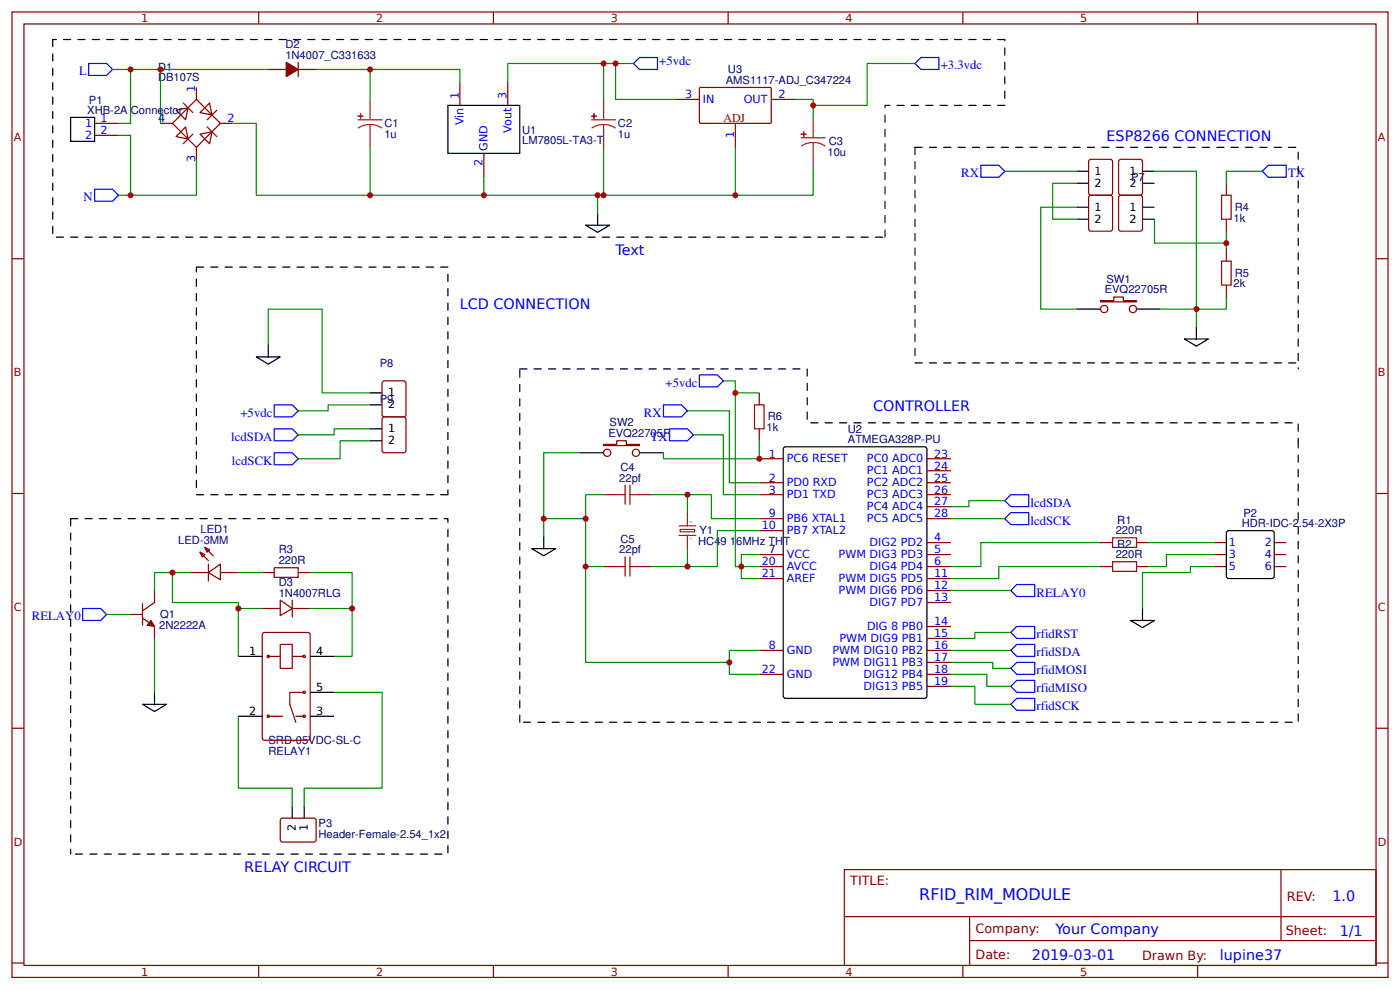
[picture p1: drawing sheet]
<svg xmlns="http://www.w3.org/2000/svg" width="309mm" height="219mm" viewBox="0 0 309 219" stroke-linecap="round" stroke-linejoin="round" font-family="sans-serif">
<g fill="none" stroke="#800" stroke-width=".26">
<path d="M2.6 2.6h304.1v213.3h-304.1zM5.3 5.3h298.7v208h-298.7zM43.4 19.3v2.7M57.1 2.6v2.7M59.3 15.3h3.9M65.9 15.3h3.9M65.9 13.8v3.1M101.6 18v5.3M109 2.6v2.7M112.2 18v5.3M154.6 19.4h15.7l.1 .2v7.5l-.3 .2-15.5-.1-.1-.2v-7.4zM160.9 2.6v2.7"/>
<path d="M212.7 2.6v2.7M264.6 2.6v2.7M20.9 27.3h5.3M20.9 29.9h5.3M35.5 27.3h2.6M38.1 27.3l5.3-5.3 5.3 5.3-5.3 5.2zM38.9 24.3l2.6-.5-.5 2.7zM40.5 22.8l2.1 2.1M41 28l.5 2.7-2.6-.5zM42.6 29.6l-2.1 2.1M43.4 32.5v2.7M44.2 29.6l2.6-.5-.5 2.6z"/>
<path d="M45.8 28l2.1 2.2M46.3 22.8l.5 2.6-2.6-.5zM47.9 24.3l-2.1 2.2M48.7 27.3h2.6M106.9 33.9v5.3M149.2 22h5.3M162.5 27.3v5.2M170.4 22h5.3M240.6 35.5l.4-.3h4.3l.4 .3 .1 7.1-.3 .5h-4.5l-.4-.2zM247.2 35.5l.4-.3h4.3l.4 .3 .1 7.1-.2 .5h-4.6l-.4-.2zM2.6 57.1h2.7M240.6 43.4l.4-.3h4.3l.4 .3 .1 7.1-.3 .5-4.5 .1-.4-.3z"/>
<path d="M247.2 43.4l.4-.3h4.3l.4 .3 .1 7.1-.2 .5-4.6 .1-.4-.3zM270.9 40.5v2.6M270.9 48.4v2.7M270.9 55v2.7M304 57.1h2.7M243.2 66.4h2.9v-.8h2.1v.8h2.9v.3h-7.9zM270.9 63v2.6M84.7 84.2l4.5-.1 .4 .3 .1 7.1-.3 .5-4.5 .1-.4-.3-.1-7.1zM84.7 92.1h4.5l.4 .2 .1 7.2-.3 .4-4.5 .1-.4-.2-.1-7.2zM133.3 98.2h3v-.8h2.1v.8h2.9v.2h-8zM167.7 86.8v2.6M167.7 94.7v2.7"/>
<path d="M2.6 109h2.7M133.3 109.3h2.7M141.3 109.3h2.6M167.7 101.3h5.3M167.7 106.6h5.3M167.7 109.3h5.3M167.7 114.6h5.3M167.7 117.2h5.3M204.8 101.3h5.3M204.8 106.6h5.3M204.8 109.3h5.3M204.8 119.9h5.3"/>
<path d="M204.8 114.6h5.3M204.8 104h5.3M204.8 111.9h5.3M243.2 119.9h2.6M251.1 119.9h2.6M268.3 119.9h2.6M281.5 119.9h2.7M304 109h2.7M28.8 135.7h2.7M31.5 136.5l2.6 1.9v2.6M31.5 133.3v4.8M34.1 130.4v2.7l-2.6 1.8"/>
<path d="M42.1 126.5h3.9M44.2 122l1 .5-.5 .5zM44.2 122l1.8 1.8M45.2 120.9l1.1 .5-.5 .6zM45.2 120.9l1.9 1.9M46 126.5l2.7-1.9v3.5zM46 124.6v3.7M48.7 126.5h4M57.9 126.5h2.7M57.9 134.4h4M58.2 139.8l9.8-.1 .5 .3v23l-.2 .4-9.8 .1-.5-.2-.1-23.1zM61.9 132.6l2.7 1.8-2.7 1.6z"/>
<path d="M64.6 134.4h3.9M64.6 132.6v3.7M65.9 126.5h2.6M133.3 125.1h2.7M141.3 125.1h2.6M167.7 122.5h5.3M167.7 125.1h5.3M167.7 127.8h5.3M204.8 122.5h5.3M204.8 125.1h5.3M204.8 127.8h5.3M204.8 130.4h5.3"/>
<path d="M204.8 133.1h5.3M204.8 138.4h5.3M243.2 125.1h2.6M251.1 125.1h2.6M268.3 122.5h2.6M268.3 125.1h2.6M281.5 122.5h2.7M281.5 125.1h2.7M59.1 144.8h.4v.4h-.4zM59.1 158h.4v.4h-.4zM59.3 145h2.6M59.3 158.2h3.1"/>
<path d="M61.9 142.3h2.7v5.3h-2.7zM64.6 145h2.6M65.4 158.2h1.8M67 144.8h.4v.4h-.4zM67 152.7h.4v.4h-.4zM67 158h.4v.4h-.4zM67.2 152.9h-3.2v2.7l1.4 3.9M167.7 143.7h5.3M167.7 149h5.3M204.8 143.7h5.3M204.8 141h5.3M204.8 146.3h5.3"/>
<path d="M204.8 149h5.3M204.8 151.6h5.3M2.6 160.9h2.7M304 160.9h2.7M62.2 180.8h7.4l.2 .4v4.5l-.5 .3-7.1-.1-.3-.4v-4.3zM186.5 192.1h117.5v21.2h-117.5zM283 192.1v15.7M2.6 212.7h2.7M57.1 213.3v2.6M109 213.3v2.6M160.9 213.3v2.6M186.6 202.5h117.3"/>
<path d="M212.7 213.3v2.6M214.2 207.8h89.7M214.2 202.5v10.6M264.6 213.3v2.6M304 212.7h2.7"/>
<circle cx="243.9" cy="68.3" r=".8"/>
<circle cx="250.3" cy="68.3" r=".8"/>
<circle cx="134.1" cy="100" r=".8"/>
<circle cx="140.5" cy="100" r=".8"/>
</g>
<g fill="#800" stroke="#800" stroke-width=".26">
<path d="M63.2 13.8l2.7 1.5-2.7 1.6z"/>
<path d="M33.3 137.1l.8 1.3-1.6-.3z"/>
</g>
<g fill="none" stroke="#080" stroke-width=".26">
<path d="M24.9 15.3h10.6M28.8 15.3v12h-2.6M59.3 15.3h-23.8v12M69.8 15.3h12v6.7M81.8 15.3h19.8v2.7M112.2 18v-4h21.1v8M133.3 14h6.7M136 14v8h13.2M202.1 14h-10.5v9.3h-11.9M26.2 29.9h2.6v13.2M43.4 35.2v7.9h-17.2M51.3 27.3h5.3v15.8h50.3v-3.9"/>
<path d="M81.8 32.5v10.6M133.3 32.5v10.6h-26.4M162.5 32.5v10.6M175.7 22h4v3.9M179.7 36.5v6.6h-46.4M222 37.8h15.9M255.1 37.8h9.2v30.5h-7.9M278.9 37.8h-8v2.7M132 43.1v4M237.9 40.5h-5.3v7.9h5.3M237.9 45.8h-8v22.5h8M255.1 48.4v5.3h15.8v1.3"/>
<path d="M270.9 51.1v2.6M59.3 76.2v-7.9h11.9v18.5h10.6M270.9 65.6v2.7h-6.6v3.9M81.8 89.4h-9.3v1.4h-6.6M81.8 94.7h-8v1.3h-7.9M81.8 97.4h-6.7v3.9h-9.2M151.9 90.8h9.2v15.8h6.6M153.2 96h6.6v13.3h7.9M159.8 84.1h2.7v41h5.2M162.5 86.8h5.2M167.7 97.4v3.9h-21.1v-1.3M128.1 100h-8v14.6"/>
<path d="M129.4 114.6h-9.3v3.9M133.3 109.3h-3.9v15.8h3.9M143.9 109.3h13.3v5.3h10.5M151.9 109.3v3.9M167.7 117.2h-9.2v7.9h-14.6M210.1 114.6h11.9M222 110.6h-8v1.3h-3.9M243.2 119.9h-26.5v5.2h-6.6M253.7 119.9h14.6M23.5 135.7h5.3M38.1 126.5v6.6h14.6v11.9M42.1 126.5h-8v3.9"/>
<path d="M52.7 126.5h5.2M52.7 134.4h5.2M68.5 126.5h9.3v7.9h-9.3M77.8 134.4v10.6h-4M129.4 125.1v21.2h31.7M151.9 121.2v3.9M167.7 122.5h-3.9v5.3h3.9M210.1 130.4h13.2M223.3 139.7h-7.9v1.3h-5.3M243.2 125.1h-22.5v2.7h-10.6M268.3 122.5h-10.6v2.6h-4M268.3 125.1h-5.3v1.4h-10.6v7.9"/>
<path d="M34.1 141v11.9M52.7 158.2v15.9h11.9v4M73.8 152.9h10.6v21.2h-17.2v4M167.7 143.7h-6.6v5.3h6.6M210.1 146.3h9.2v1.3h4M210.1 149h7.9v2.6h5.3M210.1 151.6h5.3v4h7.9M210.1 143.7h13.2"/>
</g>
<g fill="none" stroke="#8d2323" stroke-width=".26">
<path d="M79.1 26.5h5.3M81.8 27.5l1.3 .2 1.3 .6M81.8 27.5l-1.4 .2-1.3 .6M81.8 22v4.5M81.8 27.5v5M130.7 26.5h5.3M133.3 27.5l1.4 .2 1.3 .6M133.3 27.5l-1.3 .2-1.3 .6M133.3 22v4.5M133.3 27.5v5M177 30.4h5.3M179.7 31.5l1.3 .2 1.3 .6"/>
<path d="M179.7 31.5l-1.4 .2-1.3 .6M179.7 25.9v4.5M179.7 31.5v5M150 116.2h3.7M150 118.3h3.7M150.3 116.9h3.2v.6h-3.2zM151.9 113.2v3M151.9 118.3v2.9"/>
</g>
<g fill="#8d2323" stroke="#8d2323" stroke-width=".26">
<path d="M79.1 25.7h1.1z"/>
<path d="M79.6 25.1l.1 1.1z"/>
<path d="M130.7 25.7h1.1z"/>
<path d="M131.2 25.1l.1 1.1z"/>
<path d="M177 29.6l1.1 .1z"/>
<path d="M177.5 29.1l.1 1.1z"/>
</g>
<g fill="none" stroke="#000" stroke-width=".26">
<path d="M15.6 25.9h5.3v5.3h-5.3zM99 23.3h15.8v10.6h-15.8zM237.9 37.8h2.6M252.4 37.8h2.7M129.4 49.7h5.3l-2.7 1.6zM132 47.1v2.6M237.9 40.5h2.6M237.9 45.8h2.6M237.9 48.4h2.6M252.4 40.5h2.7M252.4 45.8h2.7M252.4 48.4h2.7"/>
<path d="M56.6 78.8h5.3l-2.6 1.6zM59.3 76.2v2.6M237.9 68.3h5.3M251.1 68.3h5.3M261.7 74.9h5.3l-2.7 1.6zM264.3 72.2v2.7M81.8 86.8h2.6M81.8 89.4h2.6M81.8 94.7h2.6M81.8 97.4h2.6M173.1 99l.5-.3h30.7l.4 .3 .1 54.7-.3 .5-30.9 .1-.5-.3zM120.1 118.5v2.7"/>
<path d="M128.1 100h5.2M141.3 100h5.3M271 117.5l.5-.3 9.8 .1 .2 .4-.1 9.8-.4 .3-9.8-.1-.3-.4zM117.5 121.2h5.3l-2.7 1.6zM249.8 137.1h5.3l-2.7 1.5zM252.4 134.4v2.7M31.5 155.6h5.3l-2.7 1.6zM34.1 152.9v2.7M52.7 145h5.2M52.7 158.2h5.2M68.5 145h5.3M68.5 158.2h5.3"/>
<path d="M68.5 152.9h5.3M64.6 178.1v2.6M67.2 178.1v2.6"/>
</g>
<g fill="none" stroke="#00f" stroke-width=".26">
<path d="M19.6 14h3.9l1.4 1.3-1.4 1.4h-3.9zM140 14l1.3-1.3h4v2.6h-4zM203.5 12.7h3.9v2.6h-3.9l-1.4-1.3zM216.7 36.5h4l1.3 1.3-1.3 1.4h-4zM280.2 36.5h4v2.7h-4l-1.3-1.4zM20.9 41.8h4l1.3 1.3-1.3 1.3h-4zM60.6 89.4h4l1.3 1.4-1.3 1.3h-4zM60.6 94.7h4l1.3 1.3-1.3 1.4h-4zM146.6 89.4h3.9l1.4 1.4-1.4 1.3h-3.9zM147.9 94.7h4l1.3 1.3-1.3 1.4h-4zM154.5 82.8h4l1.3 1.3-1.3 1.4h-4zM60.6 100h4l1.3 1.3-1.3 1.4h-4z"/>
<path d="M223.3 113.2h4v2.7h-4l-1.3-1.3zM223.3 109.3h4v2.6h-4l-1.3-1.3zM18.3 134.4h3.9l1.3 1.3-1.3 1.4h-3.9zM224.6 138.4h4v2.6h-4l-1.3-1.3zM224.6 129.1h4v2.7h-4l-1.3-1.4zM224.6 150.3h4v2.6h-4l-1.3-1.3zM224.6 146.3h4v2.7h-4l-1.3-1.4zM224.6 154.3h4v2.6h-4l-1.3-1.3zM224.6 142.3h4v2.7h-4l-1.3-1.3z"/>
</g>
<g fill="none" stroke="#a00000" stroke-width=".26">
<path d="M269.9 43.1h2.1v5.3h-2.1zM269.9 57.7h2.1v5.3h-2.1zM166.7 89.4h2.1v5.3h-2.1zM136 109.3h2.1M138.1 107.2v4.2M139.2 107.2v4.2M139.2 109.3h2.1M245.8 118.8h5.3v2.1h-5.3zM60.6 125.4h5.3v2.1h-5.3zM136 125.1h2.1M138.1 123v4.3M139.2 123v4.3"/>
<path d="M139.2 125.1h2.1M245.8 124.1h5.3v2.1h-5.3z"/>
</g>
<path d="M11.6 8.7v43.7h183.9M222 8.7h-210.4M202.1 32.5v47.7h84.7M202.1 32.5h84.7v49M43.4 59h55.6v50.3M195.5 52.4v-29.1h26.5v-14.6M114.8 81.5h63.5v11.9h108.5v4M286.8 97.4v62.1h-172M15.6 114.6h83.4v74h-83.4M15.6 114.6v74M99 109.3h-55.6v-50.3M114.8 159.5v-78" fill="none" stroke="#000" stroke-width=".26" stroke-dasharray="1.6 1.6"/>
<g fill="#c00">
<circle cx="120.1" cy="114.6" r=".66"/>
<circle cx="167.7" cy="101.3" r=".66"/>
<circle cx="264.3" cy="68.3" r=".66"/>
<circle cx="52.7" cy="134.4" r=".66"/>
<circle cx="77.8" cy="134.4" r=".66"/>
<circle cx="163.8" cy="125.1" r=".66"/>
<circle cx="129.4" cy="125.1" r=".66"/>
<circle cx="161.1" cy="146.3" r=".66"/>
<circle cx="151.9" cy="125.1" r=".66"/>
<circle cx="129.4" cy="114.6" r=".66"/>
<circle cx="28.8" cy="15.3" r=".66"/>
<circle cx="179.7" cy="23.3" r=".66"/>
<circle cx="132" cy="43.1" r=".66"/>
<circle cx="35.5" cy="15.3" r=".66"/>
<circle cx="106.9" cy="43.1" r=".66"/>
<circle cx="81.8" cy="43.1" r=".66"/>
<circle cx="81.8" cy="15.3" r=".66"/>
<circle cx="133.4" cy="14" r=".66"/>
<circle cx="136" cy="14" r=".66"/>
<circle cx="133.4" cy="43.1" r=".66"/>
<circle cx="28.8" cy="43.1" r=".66"/>
<circle cx="151.9" cy="109.3" r=".66"/>
<circle cx="38.1" cy="126.5" r=".66"/>
<circle cx="162.5" cy="43.1" r=".66"/>
<circle cx="270.9" cy="53.7" r=".66"/>
<circle cx="162.5" cy="86.8" r=".66"/>
</g>
<text font-size="3.5" fill="#00f" x="203.1" y="198.9">RFID_RIM_MODULE</text>
<g font-size="3.2" fill="#00f">
<text x="244.5" y="31.2">ESP8266 CONNECTION</text>
<text x="136" y="56.4">Text</text>
<text x="101.6" y="68.3">LCD CONNECTION</text>
<text x="192.9" y="90.8">CONTROLLER</text>
<text x="54" y="192.6">RELAY CIRCUIT</text>
<text x="294.4" y="199">1.0</text>
<text x="233.2" y="206.2">Your Company</text>
<text x="296" y="206.8">1/1</text>
<text x="228" y="212.1">2019-03-01</text>
<text x="269.5" y="212">lupine37</text>
</g>
<g font-size="2.8" fill="#00f">
<text x="17.5" y="16.7">L</text>
<text x="145.7" y="14.5">+5vdc</text>
<text x="207.8" y="15.3">+3.3vdc</text>
<text x="212.4" y="39.2">RX</text>
<text x="284.6" y="39.2">TX</text>
<text x="18.5" y="44.5">N</text>
<text x="147" y="85.5">+5vdc</text>
<text x="53.1" y="92.1">+5vdc</text>
<text x="142.3" y="92.1">RX</text>
<text x="51.1" y="97.4">lcdSDA</text>
<text x="143.7" y="97.4">TX</text>
<text x="51.3" y="102.7">lcdSCK</text>
<text x="227.7" y="111.9">lcdSDA</text>
<text x="227.7" y="115.9">lcdSCK</text>
<text x="229" y="131.8">RELAY0</text>
<text x="7" y="137.1">RELAY0</text>
<text x="229" y="141">rfidRST</text>
<text x="229" y="149">rfidMOSI</text>
<text x="229" y="145">rfidSDA</text>
<text x="229" y="152.9">rfidMISO</text>
<text x="229" y="156.9">rfidSCK</text>
</g>
<g font-size="2.8" fill="#800">
<text x="187.9" y="195.5">TITLE:</text>
<text x="284.3" y="199">REV:</text>
<text x="215.5" y="206.2">Company:</text>
<text x="284.1" y="206.6">Sheet:</text>
<text x="215.5" y="211.9">Date:</text>
<text x="252.3" y="212">Drawn By:</text>
</g>
<text font-size="2.6" fill="#800" x="159.8" y="27">ADJ</text>
<g font-size="2.5" fill="#800">
<text x="31.2" y="4.9">1</text>
<text x="83.1" y="4.9">2</text>
<text x="134.9" y="4.9">3</text>
<text x="186.8" y="4.9">4</text>
<text x="238.7" y="4.9">5</text>
<text x="3" y="31.2">A</text>
<text x="304.4" y="31.2">A</text>
<text x="3" y="83.1">B</text>
<text x="304.4" y="83.1">B</text>
<text x="3" y="134.9">C</text>
<text x="304.4" y="134.9">C</text>
<text x="3" y="186.8">D</text>
<text x="304.4" y="186.8">D</text>
<text x="31.2" y="215.5">1</text>
<text x="83.1" y="215.5">2</text>
<text x="134.9" y="215.5">3</text>
<text x="186.8" y="215.5">4</text>
<text x="238.7" y="215.5">5</text>
</g>
<g font-size="2.5" fill="#000080">
<text x="63" y="10.5">D2</text>
<text x="34.9" y="18">DB107S</text>
<text x="34.9" y="15.6">D1</text>
<text x="63" y="13">1N4007_C331633</text>
<text x="160.8" y="16.2">U3</text>
<text x="19.6" y="22.9">P1</text>
<text x="160.3" y="18.5">AMS1117-ADJ_C347224</text>
<text x="19.3" y="25.1">XHB-2A Connector</text>
<text x="84.9" y="28.1">C1</text>
<text x="115.4" y="29.5">U1</text>
<text x="136.5" y="28.1">C2</text>
<text x="84.9" y="30.5">1u</text>
<text x="115.4" y="31.9">LM7805L-TA3-T</text>
<text x="136.5" y="30.5">1u</text>
<text x="182.8" y="34.4">10u</text>
<text x="183.1" y="32">C3</text>
<text x="249.9" y="40">P7</text>
<text x="272.8" y="46.6">R4</text>
<text x="272.5" y="48.9">1k</text>
<text x="244.1" y="64.8">EVQ22705R</text>
<text x="244.4" y="62.6">SW1</text>
<text x="272.5" y="63.5">2k</text>
<text x="272.8" y="61.1">R5</text>
<text x="83.9" y="81">P8</text>
<text x="83.9" y="88.9">P9</text>
<text x="134.7" y="94.2">SW2</text>
<text x="169.3" y="95.2">1k</text>
<text x="169.6" y="92.9">R6</text>
<text x="187.3" y="95.5">U2</text>
<text x="134.4" y="96.6">EVQ22705R</text>
<text x="187.3" y="97.9">ATMEGA328P-PU</text>
<text x="136.8" y="106.4">22pf</text>
<text x="137.1" y="104">C4</text>
<text x="44.3" y="117.7">LED1</text>
<text x="137.1" y="119.9">C5</text>
<text x="154.5" y="118">Y1</text>
<text x="246.5" y="118">220R</text>
<text x="246.8" y="115.8">R1</text>
<text x="274.3" y="116.4">HDR-IDC-2.54-2X3P</text>
<text x="274.7" y="114.2">P2</text>
<text x="39.4" y="120.1">LED-3MM</text>
<text x="61.6" y="124.6">220R</text>
<text x="61.6" y="122.2">R3</text>
<text x="136.8" y="122.2">22pf</text>
<text x="154.3" y="120.4">HC49 16MHz THT</text>
<text x="246.5" y="123.3">220R</text>
<text x="246.8" y="121.1">R2</text>
<text x="61.6" y="131.8">1N4007RLG</text>
<text x="61.6" y="129.3">D3</text>
<text x="35.4" y="136.6">Q1</text>
<text x="35.2" y="139">2N2222A</text>
<text x="59.3" y="164.3">SRD-05VDC-SL-C</text>
<text x="59.3" y="166.7">RELAY1</text>
<text x="70.4" y="185">Header-Female-2.54_1x2</text>
<text x="70.4" y="182.6">P3</text>
</g>
<g font-size="2.5" fill="#00f">
<text x="43.1" y="20.4" transform="rotate(-90 43.1 20.4)">1</text>
<text x="101.3" y="22" transform="rotate(-90 101.3 22)">1</text>
<text x="111.9" y="22" transform="rotate(-90 111.9 22)">3</text>
<text x="151.4" y="21.7">3</text>
<text x="155.3" y="22.8">IN</text>
<text x="164.3" y="22.8">OUT</text>
<text x="172" y="21.7">2</text>
<text x="18.8" y="28">1</text>
<text x="22.2" y="27">1</text>
<text x="22.2" y="29.6">2</text>
<text x="34.9" y="27">4</text>
<text x="50.3" y="27">2</text>
<text x="102.4" y="27.7" transform="rotate(-90 102.4 27.7)">Vin</text>
<text x="113" y="29.4" transform="rotate(-90 113 29.4)">Vout</text>
<text x="18.8" y="30.7">2</text>
<text x="43.1" y="35.7" transform="rotate(-90 43.1 35.7)">3</text>
<text x="107.7" y="33.3" transform="rotate(-90 107.7 33.3)">GND</text>
<text x="162.2" y="30.4" transform="rotate(-90 162.2 30.4)">1</text>
<text x="106.6" y="36.8" transform="rotate(-90 106.6 36.8)">2</text>
<text x="169.9" y="101.1">1</text>
<text x="206.4" y="101.1">23</text>
<text x="169.9" y="106.4">2</text>
<text x="173.8" y="102.1">PC6 RESET</text>
<text x="173.8" y="107.4">PD0 RXD</text>
<text x="191.5" y="102.1">PC0 ADC0</text>
<text x="191.5" y="104.8">PC1 ADC1</text>
<text x="191.5" y="107.4">PC2 ADC2</text>
<text x="206.4" y="103.7">24</text>
<text x="206.4" y="106.4">25</text>
<text x="169.9" y="109">3</text>
<text x="173.8" y="110.1">PD1 TXD</text>
<text x="191.5" y="110.1">PC3 ADC3</text>
<text x="191.5" y="112.7">PC4 ADC4</text>
<text x="206.4" y="109">26</text>
<text x="206.4" y="111.7">27</text>
<text x="168.3" y="116.9">10</text>
<text x="169.9" y="114.3">9</text>
<text x="173.8" y="115.4">PB6 XTAL1</text>
<text x="173.8" y="118">PB7 XTAL2</text>
<text x="191.5" y="115.4">PC5 ADC5</text>
<text x="206.4" y="119.6">4</text>
<text x="206.4" y="114.3">28</text>
<text x="168.3" y="124.9">20</text>
<text x="169.9" y="122.2">7</text>
<text x="173.8" y="123.3">VCC</text>
<text x="173.8" y="125.9">AVCC</text>
<text x="185.3" y="123.3">PWM DIG3 PD3</text>
<text x="192.1" y="120.7">DIG2 PD2</text>
<text x="192.1" y="125.9">DIG4 PD4</text>
<text x="206.4" y="122.2">5</text>
<text x="206.4" y="124.9">6</text>
<text x="271.5" y="120.7">1</text>
<text x="271.5" y="123.3">3</text>
<text x="271.5" y="125.9">5</text>
<text x="279.4" y="120.7">2</text>
<text x="279.4" y="123.3">4</text>
<text x="279.4" y="125.9">6</text>
<text x="168.3" y="127.5">21</text>
<text x="173.8" y="128.6">AREF</text>
<text x="185.3" y="128.6">PWM DIG5 PD5</text>
<text x="185.3" y="131.2">PWM DIG6 PD6</text>
<text x="206.4" y="127.5">11</text>
<text x="206.4" y="130.2">12</text>
<text x="192.1" y="133.9">DIG7 PD7</text>
<text x="206.4" y="132.8">13</text>
<text x="169.9" y="143.4">8</text>
<text x="185.5" y="141.8">PWM DIG9 PB1</text>
<text x="191.6" y="139.2">DIG 8 PB0</text>
<text x="206.4" y="138.1">14</text>
<text x="206.4" y="140.8">15</text>
<text x="206.4" y="143.4">16</text>
<text x="168.3" y="148.7">22</text>
<text x="173.8" y="144.5">GND</text>
<text x="173.8" y="149.8">GND</text>
<text x="183.9" y="144.5">PWM DIG10 PB2</text>
<text x="183.9" y="147.1">PWM DIG11 PB3</text>
<text x="190.8" y="149.8">DIG12 PB4</text>
<text x="206.4" y="146.1">17</text>
<text x="206.4" y="148.7">18</text>
<text x="190.8" y="152.4">DIG13 PB5</text>
<text x="206.4" y="151.3">19</text>
</g>
<g font-size="2.5">
<text x="241.8" y="38.6">1</text>
<text x="241.8" y="41.3">2</text>
<text x="249.5" y="38.6">1</text>
<text x="249.5" y="41.3">2</text>
<text x="241.8" y="46.6">1</text>
<text x="249.5" y="46.6">1</text>
<text x="241.8" y="49.2">2</text>
<text x="249.5" y="49.2">2</text>
<text x="85.7" y="87.6">1</text>
<text x="85.7" y="90.2">2</text>
<text x="85.7" y="95.5">1</text>
<text x="85.7" y="98.2">2</text>
<text x="55" y="144.7">1</text>
<text x="69.8" y="144.7">4</text>
<text x="69.8" y="152.7">5</text>
<text x="55" y="158">2</text>
<text x="69.8" y="158">3</text>
<text x="65.4" y="183.6" transform="rotate(-90 65.4 183.6)">2</text>
<text x="68" y="183.6" transform="rotate(-90 68 183.6)">1</text>
</g>
<g font-size=".8" fill="#238d23">
<text x="152.9" y="119.3" transform="rotate(-90 152.9 119.3)">1</text>
<text x="152.9" y="115.6" transform="rotate(-90 152.9 115.6)">2</text>
</g>
</svg>
